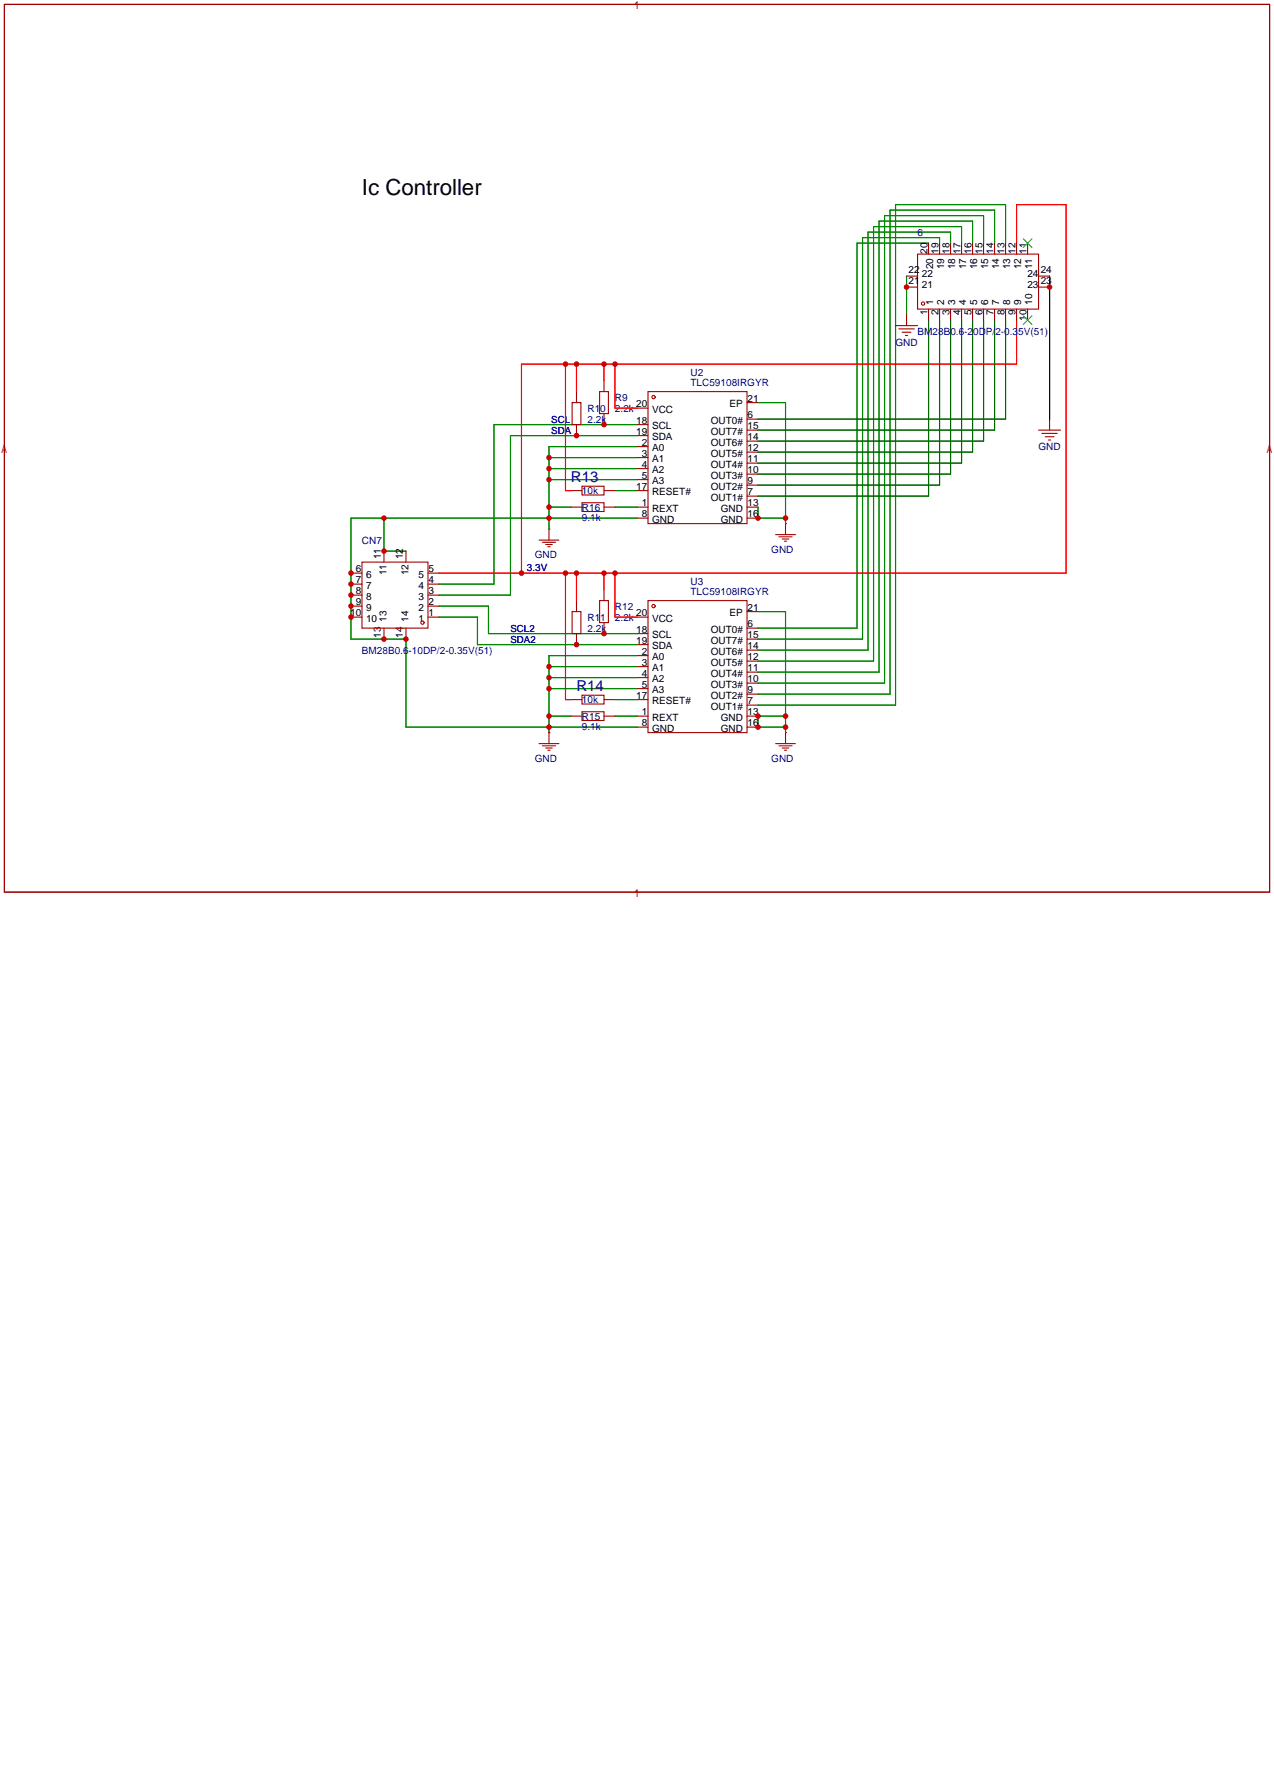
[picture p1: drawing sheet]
<svg xmlns="http://www.w3.org/2000/svg" width="294mm" height="408mm" viewBox="0 0 294 408" stroke-linecap="round" stroke-linejoin="round" font-family="sans-serif">
<g fill="none" stroke="#a10000" stroke-width=".25">
<path d="M1 1h292.1v205h-292.1zM211.8 58.7h28v12.7h-28zM214.4 56.1v2.6M216.9 56.1v2.6M219.5 56.1v2.6M222 56.1v2.6M224.5 56.1v2.6M227.1 56.1v2.6M229.6 56.1v2.6M232.2 56.1v2.6M234.7 56.1v2.6M237.2 56.1v2.6"/>
<path d="M206.8 75.2h5M207.5 75.9h3.6M208.3 76.7h2M209 77.5h.5M209.3 66.3h2.5M209.3 63.8h2.5M209.3 72.6v2.6M214.4 71.4v2.5M216.9 71.4v2.5M219.5 71.4v2.5M222 71.4v2.5M224.5 71.4v2.5"/>
<path d="M227.1 71.4v2.5M229.6 71.4v2.5M232.2 71.4v2.5M234.7 71.4v2.5M237.2 71.4v2.5M239.8 66.3h2.5M239.8 63.8h2.5M132.1 93h2v5h-2zM133.1 90.4v2.6M133.1 98v2.6M138.4 90.4h2.1v5.1h-2.1zM139.4 87.9v2.5"/>
<path d="M139.4 95.5v2.5M147.1 98h2.5M147.1 94.2h2.5M149.6 90.4h22.9v30.5h-22.9zM172.5 99.3h2.5M172.5 96.8h2.5M172.5 93h2.5M239.8 99.3h5.1M242.3 96.8v2.5M131.8 117.1h2.6M131.8 113.3h2.6M134.4 112.3h5v2h-5z"/>
<path d="M134.4 116.1h5v2h-5zM139.4 117.1h2.6M139.4 113.3h2.6M147.1 117.1h2.5M147.1 103.1h2.5M147.1 105.7h2.5M147.1 108.2h2.5M147.1 110.7h2.5M147.1 119.6h2.5M147.1 113.3h2.5M147.1 100.6h2.5M172.5 117.1h2.5"/>
<path d="M172.5 114.6h2.5M172.5 119.6h2.5M172.5 112h2.5M172.5 109.5h2.5M172.5 106.9h2.5M172.5 104.4h2.5M172.5 101.9h2.5M240.5 100.1h3.6M241.3 100.8h2M242.1 101.6h.5M81 140h2.6M81 137.4h2.6"/>
<path d="M81 134.9h2.6M81 132.3h2.6M83.6 129.8h15.2v15.2h-15.2zM88.6 127.3v2.5M93.7 127.3v2.5M98.8 140h2.5M98.8 137.4h2.5M98.8 134.9h2.5M98.8 132.3h2.5M124.5 124.7h4.5M125.2 125.2h3.1M126 125.7h1.5"/>
<path d="M126.5 126.2h.5M126.7 122.2h.1M126.7 122.2v2.5M133.1 138.7v2.5M138.4 138.7h2.1v5.1h-2.1zM139.4 136.1v2.6M149.6 138.7h22.9v30.5h-22.9zM179.1 123.4h4.5M179.8 124h3.1M180.6 124.5h1.5M181.1 125h.5M181.4 120.9h.1"/>
<path d="M181.4 120.9v2.5M81 142.5h2.6M88.6 145v2.6M93.7 145v2.6M98.8 142.5h2.5M132.1 141.2h2v5.1h-2zM133.1 146.3v2.5M139.4 143.8v2.5M147.1 151.4h2.5M147.1 153.9h2.5M147.1 156.5h2.5M147.1 159h2.5"/>
<path d="M147.1 146.3h2.5M147.1 148.8h2.5M147.1 142.5h2.5M172.5 145h2.5M172.5 157.7h2.5M172.5 155.2h2.5M172.5 152.7h2.5M172.5 150.1h2.5M172.5 147.6h2.5M172.5 141.2h2.5M124.5 171.7h4.5M125.2 172.2h3.1"/>
<path d="M126 172.7h1.5M126.5 173.2h.5M126.7 169.2h.1M126.7 169.2v2.5M131.8 165.4h2.6M131.8 161.5h2.6M134.4 160.5h5v2.1h-5zM134.4 164.3h5v2.1h-5zM139.4 165.4h2.6M139.4 161.5h2.6M147.1 165.4h2.5M147.1 167.9h2.5"/>
<path d="M147.1 161.5h2.5M172.5 165.4h2.5M172.5 162.8h2.5M172.5 167.9h2.5M172.5 160.3h2.5M179.1 171.7h4.5M179.8 172.2h3.1M180.6 172.7h1.5M181.1 173.2h.5M181.4 169.2h.1M181.4 169.2v2.5"/>
<circle cx="213.1" cy="70.1" r=".38"/>
<circle cx="150.9" cy="91.7" r=".38"/>
<circle cx="150.9" cy="140" r=".38"/>
<circle cx="97.5" cy="143.8" r=".38"/>
</g>
<g fill="none" stroke="#008700" stroke-width=".25">
<path d="M214.4 56.1h-16.5v88.9h-22.9M216.9 56.1v-1.2h-17.8v92.7h-24.1M219.5 56.1v-2.5h-19.1v96.5h-25.4M222 56.1v-3.8h-20.3v100.4h-26.7M224.5 56.1v-5h-21.6v104.1h-27.9M227.1 56.1v-6.3h-22.9v107.9h-29.2M229.6 56.1v-7.6h-24.1v111.8h-30.5M232.2 56.1v-8.9h-25.4v115.6h-31.8M209.3 63.8v8.8M147.1 98h-33.1v36.9h-12.7M175 93h6.4v27.9M88.6 119.6v7.7h5.1"/>
<path d="M126.7 117.1h5.1M126.7 110.7h20.4M126.7 108.2h20.4M126.7 105.7h20.4M142 117.1h5.1M142 113.3h5.1M147.1 103.1h-20.4v19.1M147.1 119.6h-66.1v28h12.7v20.3h53.4M147.1 100.6h-29.2v36.8h-16.6M175 117.1v2.5h6.4M101.3 140h11.5v6.3h34.3M101.3 142.5h8.9v6.3h36.9"/>
<path d="M126.7 153.9h20.4M126.7 156.5h20.4M126.7 159h20.4M147.1 151.4h-20.4v17.8M175 141.2h6.4v28M126.7 165.4h5.1M142 165.4h5.1M142 161.5h5.1M181.4 165.4h-6.4v2.5h6.4"/>
</g>
<path d="M242.3 63.8v33" fill="none" stroke="#000" stroke-width=".25"/>
<path d="M234.7 56.1v-8.9h11.4v85.1h-144.8M234.7 73.9v10.2h-114.3v48.2M130.6 84.1v29.2h1.2M133.1 84.1v6.3M139.4 84.1v3.8M142 84.1v10.1h5.1M130.6 132.3v29.2h1.2M133.1 132.3v6.4M139.4 132.3v3.8M142 132.3v10.2h5.1" fill="none" stroke="#f00" stroke-width=".25"/>
<path d="M214.4 73.9v40.7h-39.4M216.9 73.9v38.1h-41.9M219.5 73.9v35.6h-44.5M222 73.9v33h-47M224.5 73.9v30.5h-49.5M227.1 73.9v28h-52.1M229.6 73.9v25.4h-54.6M232.2 73.9v22.9h-57.2" fill="none" stroke="#060" stroke-width=".25"/>
<path d="M236.2 55.1l2.1 2.1M238.3 55.1l-2.1 2.1M236.2 72.9l2.1 2M238.3 72.9l-2.1 2" fill="none" stroke="#3c3" stroke-width=".25"/>
<g fill="#c00">
<circle cx="126.7" cy="105.7" r=".63"/>
<circle cx="126.7" cy="108.2" r=".63"/>
<circle cx="126.7" cy="110.7" r=".63"/>
<circle cx="126.7" cy="117.1" r=".63"/>
<circle cx="126.7" cy="119.6" r=".63"/>
<circle cx="88.6" cy="119.6" r=".63"/>
<circle cx="88.6" cy="127.3" r=".63"/>
<circle cx="81" cy="132.3" r=".63"/>
<circle cx="81" cy="134.9" r=".63"/>
<circle cx="81" cy="137.4" r=".63"/>
<circle cx="81" cy="140" r=".63"/>
<circle cx="81" cy="142.5" r=".63"/>
<circle cx="88.6" cy="147.6" r=".63"/>
<circle cx="93.7" cy="147.6" r=".63"/>
<circle cx="126.7" cy="167.9" r=".63"/>
<circle cx="126.7" cy="165.4" r=".63"/>
<circle cx="126.7" cy="159" r=".63"/>
<circle cx="126.7" cy="156.5" r=".63"/>
<circle cx="126.7" cy="153.9" r=".63"/>
<circle cx="139.4" cy="98" r=".63"/>
<circle cx="133.1" cy="100.6" r=".63"/>
<circle cx="175" cy="165.4" r=".63"/>
<circle cx="181.4" cy="165.4" r=".63"/>
<circle cx="181.4" cy="167.9" r=".63"/>
<circle cx="175" cy="167.9" r=".63"/>
<circle cx="139.4" cy="146.3" r=".63"/>
<circle cx="175" cy="119.6" r=".63"/>
<circle cx="181.4" cy="119.6" r=".63"/>
<circle cx="242.3" cy="66.3" r=".63"/>
<circle cx="209.3" cy="66.3" r=".63"/>
<circle cx="130.6" cy="132.3" r=".63"/>
<circle cx="133.1" cy="132.3" r=".63"/>
<circle cx="139.4" cy="132.3" r=".63"/>
<circle cx="142" cy="132.3" r=".63"/>
<circle cx="120.4" cy="132.3" r=".63"/>
<circle cx="130.6" cy="84.1" r=".63"/>
<circle cx="133.1" cy="84.1" r=".63"/>
<circle cx="139.4" cy="84.1" r=".63"/>
<circle cx="142" cy="84.1" r=".63"/>
<circle cx="133.1" cy="148.8" r=".63"/>
</g>
<text font-size="5.1" x="83.6" y="45">Ic Controller</text>
<g font-size="3.5" fill="#000080">
<text x="131.8" y="111.3">R13</text>
<text x="133.1" y="159.6">R14</text>
</g>
<g font-size="2.3" fill="#000080">
<text x="211.8" y="54.4">6</text>
<text x="206.7" y="79.8">GND</text>
<text x="159.4" y="86.7">U2</text>
<text x="135.6" y="95">R10</text>
<text x="142" y="92.5">R9</text>
<text x="239.8" y="103.9">GND</text>
<text x="134.4" y="117.9">R16</text>
<text x="83.6" y="125.5">CN7</text>
<text x="159.4" y="135">U3</text>
<text x="135.6" y="143.3">R11</text>
<text x="142" y="140.8">R12</text>
<text x="134.4" y="166.2">R15</text>
</g>
<g font-size="2.3">
<text x="214.1" y="58.5" transform="rotate(-90 214.1 58.5)">20</text>
<text x="216.7" y="58.5" transform="rotate(-90 216.7 58.5)">19</text>
<text x="219.2" y="58.5" transform="rotate(-90 219.2 58.5)">18</text>
<text x="221.8" y="58.5" transform="rotate(-90 221.8 58.5)">17</text>
<text x="224.3" y="58.5" transform="rotate(-90 224.3 58.5)">16</text>
<text x="226.8" y="58.5" transform="rotate(-90 226.8 58.5)">15</text>
<text x="229.4" y="58.5" transform="rotate(-90 229.4 58.5)">14</text>
<text x="231.9" y="58.5" transform="rotate(-90 231.9 58.5)">13</text>
<text x="234.5" y="58.5" transform="rotate(-90 234.5 58.5)">12</text>
<text x="237" y="58.5" transform="rotate(-90 237 58.5)">11</text>
<text x="209.8" y="65.6">21</text>
<text x="209.8" y="63">22</text>
<text x="212.8" y="64.1">22</text>
<text x="215.4" y="62.2" transform="rotate(-90 215.4 62.2)">20</text>
<text x="218" y="62.2" transform="rotate(-90 218 62.2)">19</text>
<text x="220.5" y="62.2" transform="rotate(-90 220.5 62.2)">18</text>
<text x="223" y="62.2" transform="rotate(-90 223 62.2)">17</text>
<text x="225.6" y="62.2" transform="rotate(-90 225.6 62.2)">16</text>
<text x="228.1" y="62.2" transform="rotate(-90 228.1 62.2)">15</text>
<text x="230.7" y="62.2" transform="rotate(-90 230.7 62.2)">14</text>
<text x="233.2" y="62.2" transform="rotate(-90 233.2 62.2)">13</text>
<text x="235.7" y="62.2" transform="rotate(-90 235.7 62.2)">12</text>
<text x="237.2" y="64.1">24</text>
<text x="238.3" y="62.2" transform="rotate(-90 238.3 62.2)">11</text>
<text x="240.3" y="65.6">23</text>
<text x="240.3" y="63">24</text>
<text x="212.8" y="66.6">21</text>
<text x="215.4" y="70.4" transform="rotate(-90 215.4 70.4)">1</text>
<text x="218" y="70.4" transform="rotate(-90 218 70.4)">2</text>
<text x="220.5" y="70.4" transform="rotate(-90 220.5 70.4)">3</text>
<text x="223" y="70.4" transform="rotate(-90 223 70.4)">4</text>
<text x="225.6" y="70.4" transform="rotate(-90 225.6 70.4)">5</text>
<text x="228.1" y="70.4" transform="rotate(-90 228.1 70.4)">6</text>
<text x="230.7" y="70.4" transform="rotate(-90 230.7 70.4)">7</text>
<text x="233.2" y="70.4" transform="rotate(-90 233.2 70.4)">8</text>
<text x="235.7" y="70.4" transform="rotate(-90 235.7 70.4)">9</text>
<text x="237.2" y="66.6">23</text>
<text x="238.3" y="70.4" transform="rotate(-90 238.3 70.4)">10</text>
<text x="214.1" y="72.8" transform="rotate(-90 214.1 72.8)">1</text>
<text x="216.7" y="72.8" transform="rotate(-90 216.7 72.8)">2</text>
<text x="219.2" y="72.8" transform="rotate(-90 219.2 72.8)">3</text>
<text x="221.8" y="72.8" transform="rotate(-90 221.8 72.8)">4</text>
<text x="224.3" y="72.8" transform="rotate(-90 224.3 72.8)">5</text>
<text x="226.8" y="72.8" transform="rotate(-90 226.8 72.8)">6</text>
<text x="229.4" y="72.8" transform="rotate(-90 229.4 72.8)">7</text>
<text x="231.9" y="72.8" transform="rotate(-90 231.9 72.8)">8</text>
<text x="234.5" y="72.8" transform="rotate(-90 234.5 72.8)">9</text>
<text x="237" y="74.1" transform="rotate(-90 237 74.1)">10</text>
<text x="146.9" y="94">20</text>
<text x="150.5" y="95.3">VCC</text>
<text x="168.4" y="94">EP</text>
<text x="172.6" y="92.7">21</text>
<text x="146.9" y="97.8">18</text>
<text x="146.9" y="100.4">19</text>
<text x="150.5" y="99.1">SCL</text>
<text x="150.5" y="101.6">SDA</text>
<text x="164.1" y="97.8">OUT0#</text>
<text x="164.1" y="100.4">OUT7#</text>
<text x="172.6" y="96.5">6</text>
<text x="172.6" y="101.6">14</text>
<text x="172.6" y="99.1">15</text>
<text x="148.2" y="102.9">2</text>
<text x="148.2" y="105.4">3</text>
<text x="148.2" y="108">4</text>
<text x="150.5" y="104.2">A0</text>
<text x="150.5" y="106.7">A1</text>
<text x="164.1" y="108">OUT4#</text>
<text x="164.1" y="105.4">OUT5#</text>
<text x="164.1" y="102.9">OUT6#</text>
<text x="172.6" y="106.7">11</text>
<text x="172.6" y="104.2">12</text>
<text x="146.9" y="113.1">17</text>
<text x="148.2" y="110.5">5</text>
<text x="150.5" y="109.2">A2</text>
<text x="150.5" y="111.8">A3</text>
<text x="164.1" y="113.1">OUT2#</text>
<text x="164.1" y="110.5">OUT3#</text>
<text x="172.6" y="111.8">9</text>
<text x="172.6" y="109.2">10</text>
<text x="148.2" y="116.9">1</text>
<text x="148.2" y="119.4">8</text>
<text x="150.5" y="118.1">REXT</text>
<text x="150.5" y="114.3">RESET#</text>
<text x="164.1" y="115.6">OUT1#</text>
<text x="166.4" y="118.1">GND</text>
<text x="172.6" y="114.3">7</text>
<text x="172.6" y="116.9">13</text>
<text x="172.6" y="119.4">16</text>
<text x="150.5" y="120.7">GND</text>
<text x="166.4" y="120.7">GND</text>
<text x="87.9" y="129.2" transform="rotate(-90 87.9 129.2)">11</text>
<text x="93" y="129.2" transform="rotate(-90 93 129.2)">12</text>
<text x="82.2" y="137.2">8</text>
<text x="82.2" y="134.6">7</text>
<text x="82.2" y="132.1">6</text>
<text x="84.5" y="135.9">7</text>
<text x="84.5" y="133.4">6</text>
<text x="89.2" y="132.8" transform="rotate(-90 89.2 132.8)">11</text>
<text x="94.3" y="132.8" transform="rotate(-90 94.3 132.8)">12</text>
<text x="96.6" y="133.4">5</text>
<text x="96.6" y="135.9">4</text>
<text x="98.9" y="132.1">5</text>
<text x="98.9" y="134.6">4</text>
<text x="98.9" y="137.2">3</text>
<text x="80.9" y="142.3">10</text>
<text x="82.2" y="139.7">9</text>
<text x="84.5" y="143.5">10</text>
<text x="84.5" y="141">9</text>
<text x="84.5" y="138.5">8</text>
<text x="89.2" y="143.6" transform="rotate(-90 89.2 143.6)">13</text>
<text x="94.3" y="143.6" transform="rotate(-90 94.3 143.6)">14</text>
<text x="96.6" y="138.5">3</text>
<text x="96.6" y="141">2</text>
<text x="96.6" y="143.5">1</text>
<text x="98.9" y="139.7">2</text>
<text x="98.9" y="142.3">1</text>
<text x="146.9" y="142.3">20</text>
<text x="150.5" y="143.5">VCC</text>
<text x="168.4" y="142.3">EP</text>
<text x="172.6" y="141">21</text>
<text x="87.9" y="147.2" transform="rotate(-90 87.9 147.2)">13</text>
<text x="93" y="147.2" transform="rotate(-90 93 147.2)">14</text>
<text x="146.9" y="146.1">18</text>
<text x="146.9" y="148.6">19</text>
<text x="150.5" y="147.3">SCL</text>
<text x="150.5" y="149.9">SDA</text>
<text x="164.1" y="146.1">OUT0#</text>
<text x="164.1" y="148.6">OUT7#</text>
<text x="172.6" y="144.8">6</text>
<text x="172.6" y="149.9">14</text>
<text x="172.6" y="147.3">15</text>
<text x="148.2" y="151.2">2</text>
<text x="148.2" y="153.7">3</text>
<text x="150.5" y="152.4">A0</text>
<text x="150.5" y="155">A1</text>
<text x="164.1" y="153.7">OUT5#</text>
<text x="164.1" y="151.2">OUT6#</text>
<text x="172.6" y="155">11</text>
<text x="172.6" y="152.4">12</text>
<text x="146.9" y="161.3">17</text>
<text x="148.2" y="156.2">4</text>
<text x="148.2" y="158.8">5</text>
<text x="150.5" y="157.5">A2</text>
<text x="150.5" y="160">A3</text>
<text x="164.1" y="161.3">OUT2#</text>
<text x="164.1" y="158.8">OUT3#</text>
<text x="164.1" y="156.2">OUT4#</text>
<text x="172.6" y="160">9</text>
<text x="172.6" y="157.5">10</text>
<text x="148.2" y="165.1">1</text>
<text x="148.2" y="167.7">8</text>
<text x="150.5" y="166.4">REXT</text>
<text x="150.5" y="162.6">RESET#</text>
<text x="164.1" y="163.9">OUT1#</text>
<text x="166.4" y="166.4">GND</text>
<text x="172.6" y="162.6">7</text>
<text x="172.6" y="165.1">13</text>
<text x="172.6" y="167.7">16</text>
<text x="150.5" y="168.9">GND</text>
<text x="166.4" y="168.9">GND</text>
</g>
<g font-size="2.3" fill="#00f">
<text x="211.8" y="77.3">BM28B0.6-20DP/2-0.35V(51)</text>
<text x="159.4" y="89.2">TLC59108IRGYR</text>
<text x="142" y="95">2.2k</text>
<text x="135.6" y="97.6">2.2k</text>
<text x="134.4" y="114.1">10k</text>
<text x="134.4" y="120.2">9.1k</text>
<text x="121.7" y="131.9">3.3V</text>
<text x="123.4" y="128.9">GND</text>
<text x="178.1" y="127.7">GND</text>
<text x="159.4" y="137.4">TLC59108IRGYR</text>
<text x="142" y="143.3">2.2k</text>
<text x="135.6" y="145.8">2.2k</text>
<text x="83.6" y="150.9">BM28B0.6-10DP/2-0.35V(51)</text>
<text x="134.4" y="162.4">10k</text>
<text x="134.4" y="168.5">9.1k</text>
<text x="123.4" y="175.9">GND</text>
<text x="178.1" y="175.9">GND</text>
</g>
<g font-size="2.2" fill="#00f">
<text x="127.3" y="97.6">SCL</text>
<text x="127.3" y="100.1">SDA</text>
<text x="117.9" y="145.9">SCL2</text>
<text x="117.9" y="148.4">SDA2</text>
</g>
</svg>
